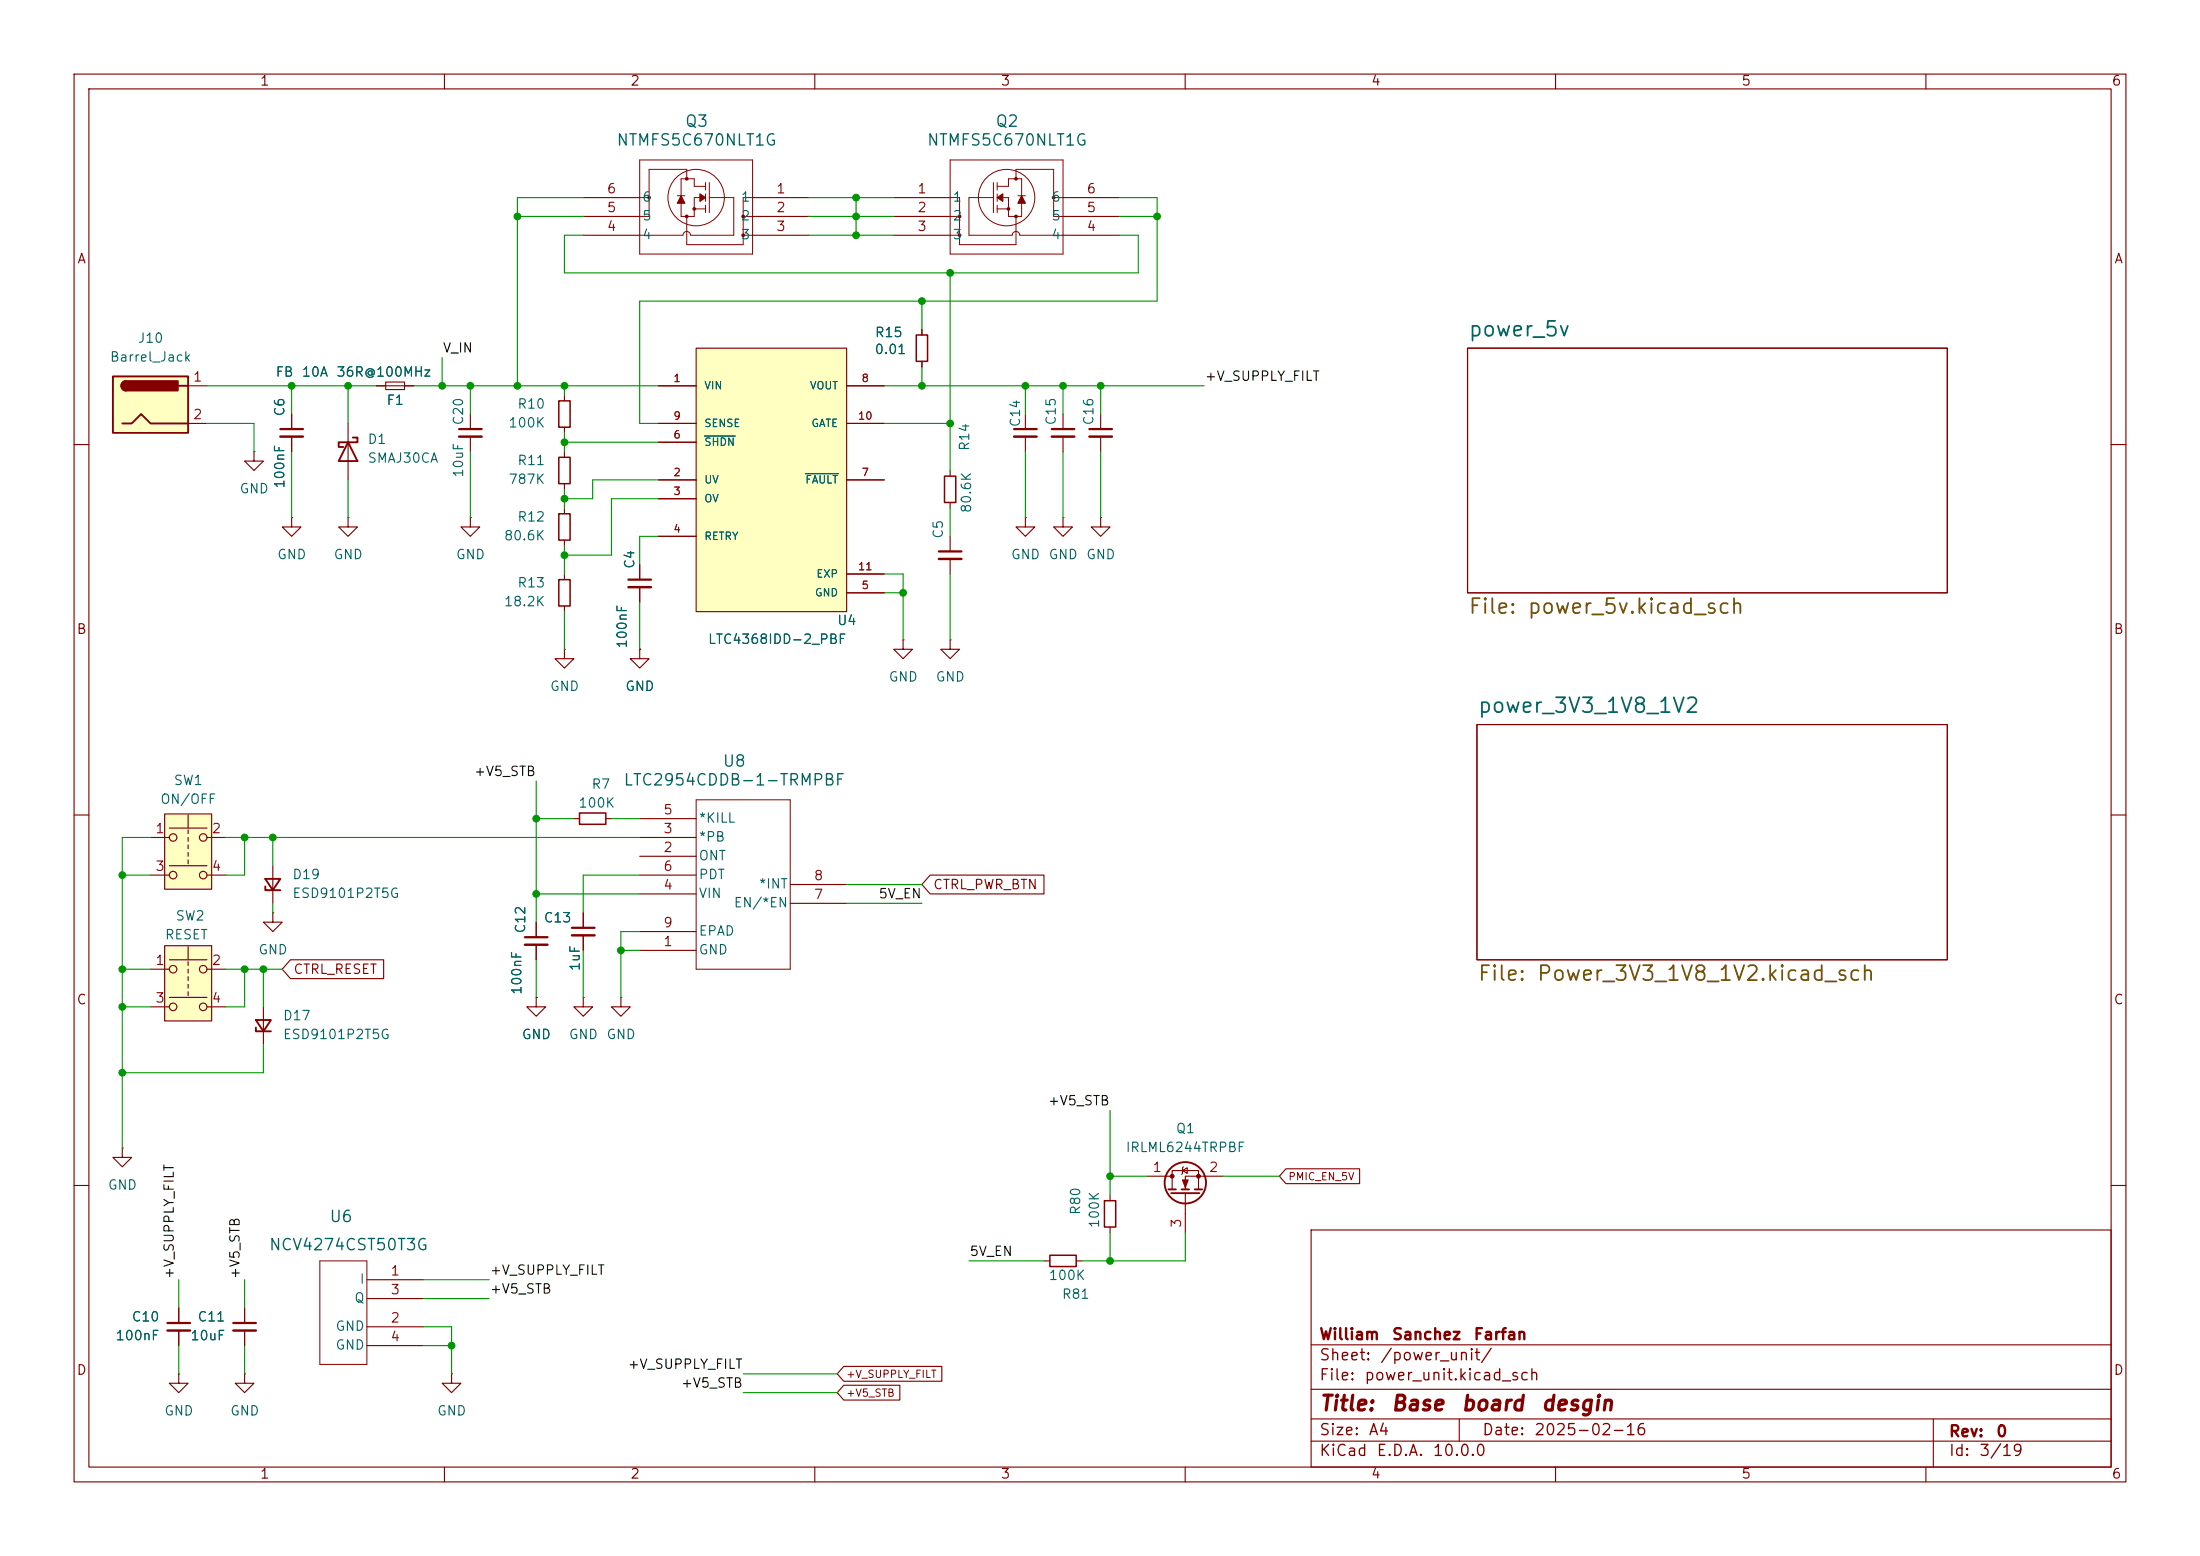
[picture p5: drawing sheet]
<svg xmlns="http://www.w3.org/2000/svg" width="297mm" height="210mm" viewBox="0 0 297 210" stroke-linecap="round" stroke-linejoin="round" font-family="sans-serif">
<g fill="none" stroke="#840000" stroke-width=".15">
<path d="M10 10h277v190h-277zM12 12h273v186h-273zM60 10v2M110 10v2M160 10v2M210 10v2M260 10v2M198.1 47h64.8v33h-64.8zM10 60h2M138.4 69.9v1.2h1.3l-1.3 1.3-1.2-1.3h1.2M138.4 69.9h.1M143.5 69.9v1.2h1.3l-1.3 1.3-1.3-1.3h1.3"/>
<path d="M143.5 69.9h.1M148.6 69.9v1.2h1.3l-1.3 1.3-1.3-1.3h1.3M148.6 69.9h.1M285 60h2M76.2 87.6v1.3h1.3l-1.3 1.3-1.3-1.3h1.3M76.2 87.6h.1M86.4 87.6v1.3h1.2l-1.2 1.3-1.3-1.3h1.3M86.4 87.6h.1M121.9 86.4v1.2h1.3l-1.3 1.3-1.3-1.3h1.3M121.9 86.4h.1M128.3 86.4v1.2h1.2l-1.2 1.3-1.3-1.3h1.3M128.3 86.4h.1"/>
<path d="M199.4 97.8h63.5v31.7h-63.5zM10 110h2M86.4 115.6h7.6M86.4 113h7.6M86.4 110.5h7.6M86.4 118.1h7.6M106.7 119.4h7.6M285 110h2M35.6 135.9v5.1M83.8 134.6v1.3h1.3l-1.3 1.3-1.3-1.3h1.3M83.8 134.6h.1M86.4 128.3h7.6"/>
<path d="M86.4 120.7h7.6M86.4 125.7h7.6M106.7 121.9h7.6M16.5 154.9v1.3h1.3l-1.3 1.3-1.3-1.3h1.3M16.5 154.9h.1M154.9 158.8h3.3M159.6 158l.7-.4v.8zM159.8 157.5l-.2 .1v.8l-.1 .1M165.1 158.8h-5.1v1.7M10 160h2M141 170.2h.7M145.3 170.2h.7"/>
<path d="M149.9 161.3v.8M149.9 165.6v.8M158.2 160.5v-2.5h3.6v2.5M160 161v5.4M177 166h108v32h-108zM285 160h2M60 198v2M110 198v2M160 198v2M177 194.5h108M177 191.5h108M177 187.5h108"/>
<path d="M177 181.5h108M197 191.5v3M210 198v2M260 198v2M261 191.5v6.5"/>
</g>
<path d="M141.7 169.4h3.6v1.5h-3.6zM149.1 162.1h1.5v3.5h-1.5z" fill="none" stroke="#840000" stroke-width=".2"/>
<path d="M94 108h12.7v22.8h-12.7z" fill="none" stroke="#840000" stroke-width=".14"/>
<g fill="none" stroke="#840000" stroke-width=".25">
<path d="M34.5 138.7v.5h2.1M34.5 137.7h2.1l-1 1.5zM157.7 160.5h1M158.1 161h3.8M159.5 160.5h1M161.3 160.5h1"/>
<circle cx="160" cy="159.6" r="2.79"/>
</g>
<g fill="#840000" stroke="#840000" stroke-width=".15">
<path d="M159.6 159.3h.8l-.4 1z"/>
<circle cx="158.2" cy="158.7" r=".25"/>
<circle cx="161.8" cy="158.7" r=".25"/>
</g>
<path d="M94 47h20.3v35.6h-20.3z" fill="#ffffc2"/>
<g fill="none" stroke="#840000" stroke-width=".15">
<path d="M78.7 26.7h7.7M78.7 29.2h7.7M78.7 31.8h7.7M101.6 26.7h7.6M101.6 29.2h7.6M101.6 31.8h7.6M120.6 26.7h7.7M120.6 29.2h7.7M120.6 31.8h7.7M143.5 26.7h7.6M143.5 29.2h7.6M143.5 31.8h7.6"/>
<path d="M39.4 55.9v2M39.4 58.9v2.1M47 57.2v7.6M50.8 52.1h5.1M52.1 51.6h2.5v1h-2.5zM63.5 55.9v2M63.5 58.9v2.1M76.2 53.3v.8M76.2 57.7v.7M88.9 52.1h5.1M88.9 59.7h5.1M88.9 57.2h5.1"/>
<path d="M94 47h20.3v35.6h-20.3zM114.3 52.1h5.1M114.3 57.2h5.1M124.5 44.5v.7M124.5 48.8v.7M138.4 55.9v2M138.4 58.9v2.1M34.3 61v1.2h1.3l-1.3 1.3-1.3-1.3h1.3M34.3 61h.1M39.4 69.9v1.2h1.2l-1.2 1.3-1.3-1.3h1.3M39.4 69.9h.1M47 69.9v1.2h1.3l-1.3 1.3-1.3-1.3h1.3"/>
<path d="M47 69.9h.1M63.5 69.9v1.2h1.3l-1.3 1.3-1.3-1.3h1.3M63.5 69.9h.1M76.2 61v.7M76.2 65.3v.7M76.2 68.6v.7M76.2 72.9v.8M76.2 77.5v.7M86.4 76.2v2M86.4 79.2v2.1M88.9 64.8h5.1M88.9 67.3h5.1"/>
<path d="M88.9 72.4h5.1M114.3 64.8h5.1M114.3 77.5h5.1M128.3 63.5v.8M128.3 67.8v.8M128.3 72.4v2M128.3 75.4v2.1M76.2 81.8v.8M114.3 80h5.1M72.4 134.6v1.3h1.3l-1.3 1.3-1.3-1.3h1.3M72.4 134.6h.1M72.4 124.5v2"/>
<path d="M72.4 127.5v2M78.7 134.6v1.3h1.3l-1.3 1.3-1.2-1.3h1.2M78.7 134.6h.1M78.7 123.2v2M78.7 126.2v2.1M24.1 176.5v2.1M24.1 179.6v2M33 176.5v2.1M33 179.6v2M49.5 172.7h7.6M49.5 179.1h7.6M49.5 175.3h7.6"/>
<path d="M24.1 185.4v1.3h1.3l-1.3 1.3-1.2-1.3h1.2M24.1 185.4h.1M33 185.4v1.3h1.3l-1.3 1.3-1.3-1.3h1.3M33 185.4h.1M49.5 181.6h7.6M61 185.4v1.3h1.2l-1.2 1.3-1.3-1.3h1.3M61 185.4h.1"/>
</g>
<path d="M95.1 58.9h4.2M108.7 63.9h4.5" fill="none" stroke="#006464" stroke-width=".15"/>
<path d="M37.8 57.9h3.1M62 57.9h3M136.9 57.9h3.1M84.8 78.2h3.1M126.7 74.4h3.1M70.9 126.5h3M77.2 125.2h3.1M22.6 178.6h3.1M31.5 178.6h3" fill="none" stroke="#840000" stroke-width=".3"/>
<path d="M37.8 58.9h3.1M62 58.9h3M136.9 58.9h3.1M84.8 79.2h3.1M126.7 75.4h3.1M70.9 127.5h3M77.2 126.2h3.1M22.6 179.6h3.1M31.5 179.6h3" fill="none" stroke="#840000" stroke-width=".33"/>
<path d="M75.4 54.1h1.6v3.6h-1.6zM123.7 45.2h1.5v3.6h-1.5zM75.4 78.2h1.6v3.6h-1.6zM75.4 69.3h1.6v3.6h-1.6zM75.4 61.7h1.6v3.6h-1.6zM127.5 64.3h1.5v3.5h-1.5z" fill="none" stroke="#840000" stroke-width=".2"/>
<g fill="none" stroke="#840000" stroke-width=".14">
<path d="M86.4 21.6h15.2v12.7h-15.2zM86.4 26.7h1.2M91.4 26.4h1.1M92.7 24.1v-1.2h-5.1v6.3h-1.2M93.7 28.2h1.5M94.5 26.7h-.8v2.5h-1.8v-1.8M95.2 24.6v1.1M95.2 26.2v1M95.2 27.7v1M95.2 25.1h-1.5v-1h-1.8v2.3M95.8 26.7h3.3v5.1h-5.9a.51 .51 0 0 0-.5-.6 .51 .51 0 0 0-.5 .6h-5.8M95.8 24.6v4.1"/>
<path d="M100.3 29.2h1.3M100.3 31.8h1.3M101.6 26.7h-1.3v6.3h-7.6v-3.8M128.3 26.7h1.2v6.3h7.7v-3.8M128.3 29.2h1.2M128.3 31.8h1.2M128.3 21.6h15.2v12.7h-15.2zM134.1 26.7h-3.3v5.1h5.9a.51 .51 0 0 1 .5-.6 .51 .51 0 0 1 .5 .6h5.8M134.1 24.6v4.1M134.6 25.1h1.5v-1h1.8v2.3M134.6 28.2h1.5M134.6 24.6v1.1"/>
<path d="M134.6 26.2v1M134.6 27.7v1M135.4 26.7h.7v2.5h1.8v-1.8M137.2 24.1v-1.2h5v6.3h1.3M137.4 26.4h1M142.2 26.7h1.3M43.2 170.2h6.3v14h-6.3z"/>
<circle cx="94" cy="26.7" r="3.8"/>
<circle cx="135.9" cy="26.7" r="3.8"/>
</g>
<g fill="none" stroke="#840000" stroke-width=".25">
<path d="M47 59.7l1.3 2.5h-2.6zM47.6 59.1h.7v.6h-2.6v.6h.7"/>
<circle cx="87.6" cy="26.7" r=".13"/>
<circle cx="92.7" cy="24.1" r=".13"/>
<circle cx="92.7" cy="29.2" r=".13"/>
<circle cx="93.7" cy="28.2" r=".13"/>
<circle cx="100.3" cy="29.2" r=".13"/>
<circle cx="100.3" cy="31.8" r=".13"/>
<circle cx="129.5" cy="31.8" r=".13"/>
<circle cx="129.5" cy="29.2" r=".13"/>
<circle cx="136.1" cy="28.2" r=".13"/>
<circle cx="137.2" cy="24.1" r=".13"/>
<circle cx="137.2" cy="29.2" r=".13"/>
<circle cx="142.2" cy="26.7" r=".13"/>
</g>
<g fill="#840000" stroke="#840000" stroke-width=".15">
<path d="M94.5 26.2l.7 .5-.7 .5z"/>
<path d="M91.9 26.4l.6 1h-1.1z"/>
<path d="M134.6 26.7l.8-.5v1z"/>
<path d="M137.9 26.4l.5 1h-1z"/>
</g>
<path d="M15.2 50.8h10.2v7.6h-10.2z" fill="#ffffc2"/>
<path d="M15.2 50.8h10.2v7.6h-10.2zM16.5 57.2h1.3l1.2-1.3 1.3 1.3h5.1M17 51.4a.64 .64 0 0 0-.6 .7 .64 .64 0 0 0 .6 .6M24.1 52.1h1.3" fill="none" stroke="#840000" stroke-width=".25"/>
<g fill="#840000" stroke="#840000" stroke-width=".25">
<path d="M16.6 51.6l.4-.2v1.3a.63 .63 0 0 1-.6-.4 .63 .63 0 0 1 .2-.7z"/>
<path d="M17 51.4h7v1.3h-7z"/>
</g>
<path d="M25.4 52.1h2.5M25.4 57.2h2.5M36.8 123.2v1.3h1.3l-1.3 1.2-1.2-1.2h1.2M36.8 123.2h.1" fill="none" stroke="#840000" stroke-width=".15"/>
<path d="M22.2 127.6h6.4v10.2h-6.4z" fill="#ffffc2"/>
<g fill="none" stroke="#840000" stroke-width=".15">
<path d="M20.3 130.8h2.6M20.3 135.9h2.6M22.2 127.6h6.4v10.2h-6.4zM22.9 129.5h5M22.9 134.6h5M25.4 127.8v1.7M25.4 129.8v.5M25.4 130.8v.5M25.4 131.8v.5M25.4 132.8v.6M25.4 133.9v.5M27.9 130.8h2.6"/>
<path d="M27.9 135.9h2.6"/>
<circle cx="23.4" cy="130.8" r=".51"/>
<circle cx="23.4" cy="135.9" r=".51"/>
<circle cx="27.4" cy="130.8" r=".51"/>
<circle cx="27.4" cy="135.9" r=".51"/>
</g>
<path d="M22.2 109.9h6.4v10.1h-6.4z" fill="#ffffc2"/>
<g fill="none" stroke="#840000" stroke-width=".15">
<path d="M39.4 55.9v2M39.4 58.9v2.1M50.8 52.1h1.3M54.6 52.1h1.3M88.9 52.1h5.1M88.9 59.7h5.1M88.9 57.2h5.1M114.3 52.1h5.1M114.3 57.2h5.1M124.5 44.5v.7M124.5 48.8v.7M143.5 55.9v2"/>
<path d="M143.5 58.9v2.1M148.6 55.9v2M148.6 58.9v2.1M86.4 76.2v2M86.4 79.2v2.1M88.9 64.8h5.1M88.9 67.3h5.1M88.9 72.4h5.1M114.3 64.8h5.1M114.3 77.5h5.1M86.4 87.6h.1M114.3 80h5.1"/>
<path d="M20.3 113h2.6M20.3 118.1h2.6M22.2 109.9h6.4v10.1h-6.4zM22.9 111.8h5M22.9 116.8h5M25.4 110v1.8M25.4 112v.5M25.4 113v.5M25.4 114v.6M25.4 115.1v.5M25.4 116.1v.5M27.9 113h2.6"/>
<path d="M27.9 118.1h2.6M36.8 116.8v5.1M77.5 110.5h.7M81.8 110.5h.7M125.6 118.1h15.3v2.6h-15.3l-1.1-1.3zM39.2 129.5h12.6v2.6h-12.6l-1.1-1.3zM72.4 134.6h.1M72.4 124.5v2M72.4 127.5v2M78.7 123.2v2M78.7 126.2v2.1M173.6 157.7h10v2.1h-10l-.9-1z"/>
<path d="M24.1 176.5v2.1M24.1 179.6v2M33 176.5v2.1M33 179.6v2M113.9 184.4h13.2v2h-13.2l-.9-1zM113.9 187h7.6v2h-7.6l-.9-1z"/>
<circle cx="23.4" cy="118.1" r=".51"/>
<circle cx="23.4" cy="113" r=".51"/>
<circle cx="27.4" cy="118.1" r=".51"/>
<circle cx="27.4" cy="113" r=".51"/>
</g>
<path d="M78.2 109.7h3.6v1.6h-3.6z" fill="none" stroke="#840000" stroke-width=".2"/>
<path d="M142 57.9h3M147.1 57.9h3" fill="none" stroke="#840000" stroke-width=".3"/>
<path d="M142 58.9h3M147.1 58.9h3" fill="none" stroke="#840000" stroke-width=".33"/>
<path d="M35.8 119.6v.5h2M35.8 118.6h2l-1 1.5z" fill="none" stroke="#840000" stroke-width=".25"/>
<g fill="none" stroke="#009600" stroke-width=".15">
<path d="M69.8 29.2h8.9M78.7 31.8h-2.5v5h77.5v-5h-2.6M78.7 26.7h-8.9v25.4M109.2 29.2h11.4M109.2 26.7h11.4M109.2 31.8h11.4M115.6 26.7v5.1M128.3 36.8v26.7M151.1 26.7h5.1v13.9h-69.8v16.6h2.5M151.1 29.2h5.1M27.9 52.1h22.9M27.9 57.2h6.4v3.8"/>
<path d="M39.4 52.1v3.8M47 52.1v5.1M55.9 52.1h33M59.7 48.3v3.8M63.5 52.1v3.8M76.2 52.1v1.2M76.2 58.4v2.6M76.2 59.7h12.7M119.4 52.1h43.2M119.4 57.2h8.9M124.5 40.6v3.9M124.5 49.5v2.6"/>
<path d="M138.4 52.1v3.8M143.5 52.1v3.8M148.6 52.1v3.8M39.4 61v8.9M47 64.8v5.1M63.5 61v8.9M76.2 66v2.6M76.2 73.7v3.8M88.9 72.4h-2.5v3.8M88.9 67.3h-6.4v7.6h-6.3M88.9 64.8h-8.9v2.5h-3.8M119.4 77.5h2.5v8.9"/>
<path d="M128.3 68.6v3.8M128.3 77.5v8.9M138.4 61v8.9M143.5 61v8.9M148.6 61v8.9M76.2 82.6v5M86.4 81.3v6.3M119.4 80h2.5M16.5 118.1h3.8M20.3 113h-3.8v41.9M30.5 113h55.9M33 113v5.1h-2.5"/>
<path d="M36.8 113v3.8M72.4 105.4v19.1M72.4 110.5h5.1M82.5 110.5h3.9M86.4 118.1h-7.7v5.1M114.3 119.4h10.2M16.5 130.8h3.8M16.5 135.9h3.8M30.5 130.8h7.6M33 130.8v5.1h-2.5M35.6 130.8v5.1M36.8 121.9v1.3"/>
<path d="M72.4 129.5v5.1M72.4 120.7h14M78.7 128.3v6.3M83.8 128.3h2.6M86.4 125.7h-2.6v8.9M114.3 121.9h10.2M35.6 141v3.8h-19.1M149.9 149.9v11.4M149.9 158.8h5M165.1 158.8h7.6M24.1 172.7v3.8M33 172.7v3.8"/>
<path d="M57.1 172.7h8.9M57.1 179.1h3.9v6.3M57.1 175.3h8.9M130.8 170.2h10.2M149.9 166.4v3.8M160 166.4v3.8h-14M24.1 181.6v3.8M33 181.6v3.8M57.1 181.6h3.9M100.3 188h12.7M100.3 185.4h12.7"/>
</g>
<path d="M95.1 58.9h4.2M108.7 63.9h4.5" fill="none" stroke="#006464" stroke-width=".15"/>
<g fill="#009600" stroke="#009600" stroke-width=".14">
<circle cx="121.9" cy="80" r=".46"/>
<circle cx="156.2" cy="29.2" r=".46"/>
<circle cx="128.3" cy="57.2" r=".46"/>
<circle cx="138.4" cy="52.1" r=".46"/>
<circle cx="128.3" cy="36.8" r=".46"/>
<circle cx="143.5" cy="52.1" r=".46"/>
<circle cx="148.6" cy="52.1" r=".46"/>
<circle cx="16.5" cy="144.8" r=".46"/>
<circle cx="16.5" cy="135.9" r=".46"/>
<circle cx="61" cy="181.6" r=".46"/>
<circle cx="76.2" cy="74.9" r=".46"/>
<circle cx="76.2" cy="59.7" r=".46"/>
<circle cx="69.8" cy="29.2" r=".46"/>
<circle cx="76.2" cy="67.3" r=".46"/>
<circle cx="76.2" cy="52.1" r=".46"/>
<circle cx="149.9" cy="170.2" r=".46"/>
<circle cx="149.9" cy="158.8" r=".46"/>
<circle cx="72.4" cy="110.5" r=".46"/>
<circle cx="16.5" cy="118.1" r=".46"/>
<circle cx="16.5" cy="130.8" r=".46"/>
<circle cx="83.8" cy="128.3" r=".46"/>
<circle cx="36.8" cy="113" r=".46"/>
<circle cx="33" cy="113" r=".46"/>
<circle cx="72.4" cy="120.7" r=".46"/>
<circle cx="35.6" cy="130.8" r=".46"/>
<circle cx="33" cy="130.8" r=".46"/>
<circle cx="115.6" cy="26.7" r=".46"/>
<circle cx="124.5" cy="40.6" r=".46"/>
<circle cx="124.5" cy="52.1" r=".46"/>
<circle cx="115.6" cy="31.8" r=".46"/>
<circle cx="115.6" cy="29.2" r=".46"/>
<circle cx="69.8" cy="52.1" r=".46"/>
<circle cx="63.5" cy="52.1" r=".46"/>
<circle cx="39.4" cy="52.1" r=".46"/>
<circle cx="47" cy="52.1" r=".46"/>
<circle cx="59.7" cy="52.1" r=".46"/>
</g>
<g font-size="2" fill="#006464">
<text x="198.1" y="45.9">power_5v</text>
<text x="199.4" y="96.7">power_3V3_1V8_1V2</text>
</g>
<g font-size="2" fill="#725600">
<text x="198.1" y="83.3">File:</text>
<text x="206.1" y="83.3">power_5v.kicad_sch</text>
<text x="199.4" y="132.9">File:</text>
<text x="207.4" y="132.9">Power_3V3_1V8_1V2.kicad_sch</text>
</g>
<g font-size="2" fill="#840000">
<text x="178" y="190.9">Title:</text>
<text x="187.7" y="190.9">Base</text>
<text x="197.1" y="190.9">board</text>
<text x="207.9" y="190.9">desgin</text>
</g>
<g font-size="1.5" fill="#006464">
<text x="92.4" y="17.5">Q3</text>
<text x="134.3" y="17.5">Q2</text>
<text x="83.1" y="20">NTMFS5C670NLT1G</text>
<text x="125" y="20">NTMFS5C670NLT1G</text>
<text x="84.1" y="106.4">LTC2954CDDB-1-TRMPBF</text>
<text x="97.5" y="103.9">U8</text>
<text x="44.4" y="165.3">U6</text>
<text x="36.2" y="169.1">NCV4274CST50T3G</text>
</g>
<g font-size="1.5" fill="#840000">
<text x="178" y="184">Sheet:</text>
<text x="178" y="181.2">William</text>
<text x="186.2" y="184">/power_unit/</text>
<text x="187.8" y="181.2">Sanchez</text>
<text x="198.8" y="181.2">Farfan</text>
<text x="178" y="186.7">File:</text>
<text x="184.1" y="186.7">power_unit.kicad_sch</text>
<text x="178" y="196.9">KiCad</text>
<text x="178" y="194.1">Size:</text>
<text x="184.7" y="194.1">A4</text>
<text x="185.7" y="196.9">E.D.A.</text>
<text x="193.3" y="196.9">10.0.0</text>
<text x="200" y="194.1">Date:</text>
<text x="207" y="194.1">2025-02-16</text>
<text x="263" y="194.3">Rev:</text>
<text x="263" y="196.9">Id:</text>
<text x="267.1" y="196.9">3/19</text>
<text x="269.4" y="194.3">0</text>
</g>
<g font-size="1.3" fill="#840000">
<text x="35" y="11.9">1</text>
<text x="85" y="11.9">2</text>
<text x="135" y="11.9">3</text>
<text x="185" y="11.9">4</text>
<text x="235" y="11.9">5</text>
<text x="285" y="11.9">6</text>
<text x="10.3" y="35.9">A</text>
<text x="285.3" y="35.9">A</text>
<text x="10.3" y="85.9">B</text>
<text x="285.3" y="85.9">B</text>
<text x="125.9" y="120.3">CTRL_PWR_BTN</text>
<text x="39.5" y="131.8">CTRL_RESET</text>
<text x="10.3" y="135.9">C</text>
<text x="285.3" y="135.9">C</text>
<text x="10.3" y="185.9">D</text>
<text x="285.3" y="185.9">D</text>
<text x="35" y="199.9">1</text>
<text x="85" y="199.9">2</text>
<text x="135" y="199.9">3</text>
<text x="185" y="199.9">4</text>
<text x="235" y="199.9">5</text>
<text x="285" y="199.9">6</text>
</g>
<g font-size="1.3" fill="#a90000">
<text x="81.8" y="29">5</text>
<text x="81.8" y="26.4">6</text>
<text x="104.7" y="26.4">1</text>
<text x="104.7" y="29">2</text>
<text x="123.8" y="26.4">1</text>
<text x="123.8" y="29">2</text>
<text x="146.6" y="29">5</text>
<text x="146.6" y="26.4">6</text>
<text x="81.8" y="31.5">4</text>
<text x="104.7" y="31.5">3</text>
<text x="123.8" y="31.5">3</text>
<text x="146.6" y="31.5">4</text>
<text x="26" y="51.8">1</text>
<text x="26" y="56.9">2</text>
<text x="20.9" y="112.8">1</text>
<text x="28.5" y="112.8">2</text>
<text x="89.5" y="112.8">3</text>
<text x="89.5" y="110.2">5</text>
<text x="20.9" y="117.9">3</text>
<text x="28.5" y="117.9">4</text>
<text x="89.5" y="115.3">2</text>
<text x="89.5" y="117.9">6</text>
<text x="109.8" y="119.1">8</text>
<text x="89.5" y="120.4">4</text>
<text x="89.5" y="125.5">9</text>
<text x="109.8" y="121.7">7</text>
<text x="20.9" y="130.6">1</text>
<text x="28.5" y="130.6">2</text>
<text x="89.5" y="128">1</text>
<text x="20.9" y="135.6">3</text>
<text x="28.5" y="135.6">4</text>
<text x="155.5" y="158.5">1</text>
<text x="163.1" y="158.5">2</text>
<text x="159.8" y="165.8" transform="rotate(-90 159.8 165.8)">3</text>
<text x="52.6" y="172.5">1</text>
<text x="52.6" y="178.8">2</text>
<text x="52.6" y="175">3</text>
<text x="52.6" y="181.4">4</text>
</g>
<g font-size="1.3" fill="#006464">
<text x="86.6" y="27.5">6</text>
<text x="99.9" y="27.5">1</text>
<text x="128.5" y="27.5">1</text>
<text x="141.8" y="27.5">6</text>
<text x="86.6" y="32.6">4</text>
<text x="86.6" y="30.1">5</text>
<text x="99.9" y="30.1">2</text>
<text x="99.9" y="32.6">3</text>
<text x="128.5" y="30.1">2</text>
<text x="128.5" y="32.6">3</text>
<text x="141.8" y="32.6">4</text>
<text x="141.8" y="30.1">5</text>
<text x="18.5" y="46.6">J10</text>
<text x="118" y="45.8">R15</text>
<text x="14.7" y="49.1">Barrel_Jack</text>
<text x="37.1" y="51.2">FB</text>
<text x="40.6" y="51.2">10A</text>
<text x="45.3" y="51.2">36R@100MHz</text>
<text x="118" y="48.1">0.01</text>
<text x="38.7" y="56.3" transform="rotate(-90 38.7 56.3)">C6</text>
<text x="52.1" y="55">F1</text>
<text x="62.8" y="57.5" transform="rotate(-90 62.8 57.5)">C20</text>
<text x="68.5" y="58">100K</text>
<text x="69.8" y="55.5">R10</text>
<text x="138" y="57.7" transform="rotate(-90 138 57.7)">C14</text>
<text x="142.8" y="57.5" transform="rotate(-90 142.8 57.5)">C15</text>
<text x="147.9" y="57.5" transform="rotate(-90 147.9 57.5)">C16</text>
<text x="49.5" y="60.2">D1</text>
<text x="49.5" y="62.8">SMAJ30CA</text>
<text x="62.8" y="64.6" transform="rotate(-90 62.8 64.6)">10uF</text>
<text x="68.5" y="65.6">787K</text>
<text x="69.8" y="63.1">R11</text>
<text x="131.2" y="61" transform="rotate(-90 131.2 61)">R14</text>
<text x="32.3" y="66.9">GND</text>
<text x="38.7" y="66" transform="rotate(-90 38.7 66)">100nF</text>
<text x="69.8" y="70.7">R12</text>
<text x="131.4" y="69.3" transform="rotate(-90 131.4 69.3)">80.6K</text>
<text x="37.3" y="75.8">GND</text>
<text x="45" y="75.8">GND</text>
<text x="61.5" y="75.8">GND</text>
<text x="67.9" y="73.3">80.6K</text>
<text x="86" y="76.9" transform="rotate(-90 86 76.9)">C4</text>
<text x="127.6" y="72.8" transform="rotate(-90 127.6 72.8)">C5</text>
<text x="136.4" y="75.8">GND</text>
<text x="141.5" y="75.8">GND</text>
<text x="146.6" y="75.8">GND</text>
<text x="67.9" y="82.1">18.2K</text>
<text x="69.8" y="79.6">R13</text>
<text x="84.9" y="87.6" transform="rotate(-90 84.9 87.6)">100nF</text>
<text x="95.5" y="87.2">LTC4368IDD-2_PBF</text>
<text x="112.9" y="84.7">U4</text>
<text x="74.2" y="93.6">GND</text>
<text x="84.3" y="93.6">GND</text>
<text x="119.9" y="92.3">GND</text>
<text x="126.2" y="92.3">GND</text>
<text x="23.4" y="106.3">SW1</text>
<text x="79.8" y="106.8">R7</text>
<text x="21.5" y="108.8">ON/OFF</text>
<text x="78" y="109.3">100K</text>
<text x="94.2" y="113.9">*PB</text>
<text x="94.2" y="111.4">*KILL</text>
<text x="39.4" y="119">D19</text>
<text x="94.2" y="116.4">ONT</text>
<text x="94.2" y="119">PDT</text>
<text x="23.6" y="124.6">SW2</text>
<text x="39.4" y="121.5">ESD9101P2T5G</text>
<text x="73.3" y="124.8">C13</text>
<text x="94.2" y="121.5">VIN</text>
<text x="99" y="122.8">EN/*EN</text>
<text x="102.4" y="120.2">*INT</text>
<text x="22.2" y="127.1">RESET</text>
<text x="34.8" y="129.1">GND</text>
<text x="71.2" y="126.1" transform="rotate(-90 71.2 126.1)">C12</text>
<text x="78.6" y="131.2" transform="rotate(-90 78.6 131.2)">1uF</text>
<text x="94.2" y="129.1">GND</text>
<text x="94.2" y="126.6">EPAD</text>
<text x="70.7" y="134.4" transform="rotate(-90 70.7 134.4)">100nF</text>
<text x="38.1" y="140.6">ESD9101P2T5G</text>
<text x="38.1" y="138">D17</text>
<text x="70.4" y="140.6">GND</text>
<text x="76.7" y="140.6">GND</text>
<text x="81.8" y="140.6">GND</text>
<text x="151.9" y="155.8">IRLML6244TRPBF</text>
<text x="158.6" y="153.3">Q1</text>
<text x="14.5" y="160.9">GND</text>
<text x="146.2" y="164.1" transform="rotate(-90 146.2 164.1)">R80</text>
<text x="148.7" y="165.9" transform="rotate(-90 148.7 165.9)">100K</text>
<text x="48.5" y="173.6">I</text>
<text x="141.5" y="173.1">100K</text>
<text x="17.7" y="178.7">C10</text>
<text x="26.6" y="178.7">C11</text>
<text x="45.2" y="179.9">GND</text>
<text x="47.7" y="176.1">Q</text>
<text x="143.3" y="175.6">R81</text>
<text x="15.5" y="181.2">100nF</text>
<text x="25.6" y="181.2">10uF</text>
<text x="45.2" y="182.5">GND</text>
<text x="22.1" y="191.4">GND</text>
<text x="31" y="191.4">GND</text>
<text x="58.9" y="191.4">GND</text>
</g>
<g font-size="1.3" fill="#0f0f0f">
<text x="59.7" y="47.9">V_IN</text>
<text x="162.6" y="51.7">+V_SUPPLY_FILT</text>
<text x="63.9" y="105.1">+V5_STB</text>
<text x="118.5" y="121.6">5V_EN</text>
<text x="141.4" y="149.5">+V5_STB</text>
<text x="23.8" y="172.7" transform="rotate(-90 23.8 172.7)">+V_SUPPLY_FILT</text>
<text x="32.7" y="172.7" transform="rotate(-90 32.7 172.7)">+V5_STB</text>
<text x="66" y="172.4">+V_SUPPLY_FILT</text>
<text x="130.8" y="169.8">5V_EN</text>
<text x="66" y="174.9">+V5_STB</text>
<text x="84.6" y="185.1">+V_SUPPLY_FILT</text>
<text x="91.8" y="187.6">+V5_STB</text>
</g>
<g font-size="1" fill="#a90000">
<text x="90.8" y="51.8">1</text>
<text x="116.2" y="51.8">8</text>
<text x="90.8" y="59.4">6</text>
<text x="90.8" y="56.9">9</text>
<text x="115.7" y="56.9">10</text>
<text x="90.8" y="64.5">2</text>
<text x="116.2" y="64.5">7</text>
<text x="90.8" y="67.1">3</text>
<text x="90.8" y="72.1">4</text>
<text x="115.7" y="77.2">11</text>
<text x="116.2" y="79.8">5</text>
</g>
<g font-size="1" fill="#006464">
<text x="95" y="52.8">VIN</text>
<text x="109.3" y="52.8">VOUT</text>
<text x="95" y="57.9">SENSE</text>
<text x="109.4" y="57.9">GATE</text>
<text x="95" y="65.5">UV</text>
<text x="95" y="60.4">SHDN</text>
<text x="108.6" y="65.5">FAULT</text>
<text x="95" y="68">OV</text>
<text x="95" y="73.1">RETRY</text>
<text x="109.9" y="80.7">GND</text>
<text x="110.1" y="78.2">EXP</text>
</g>
<g font-size="1" fill="#840000">
<text x="173.8" y="159.6">PMIC_EN_5V</text>
<text x="114.2" y="186.2">+V_SUPPLY_FILT</text>
<text x="114.2" y="188.8">+V5_STB</text>
</g>
</svg>
